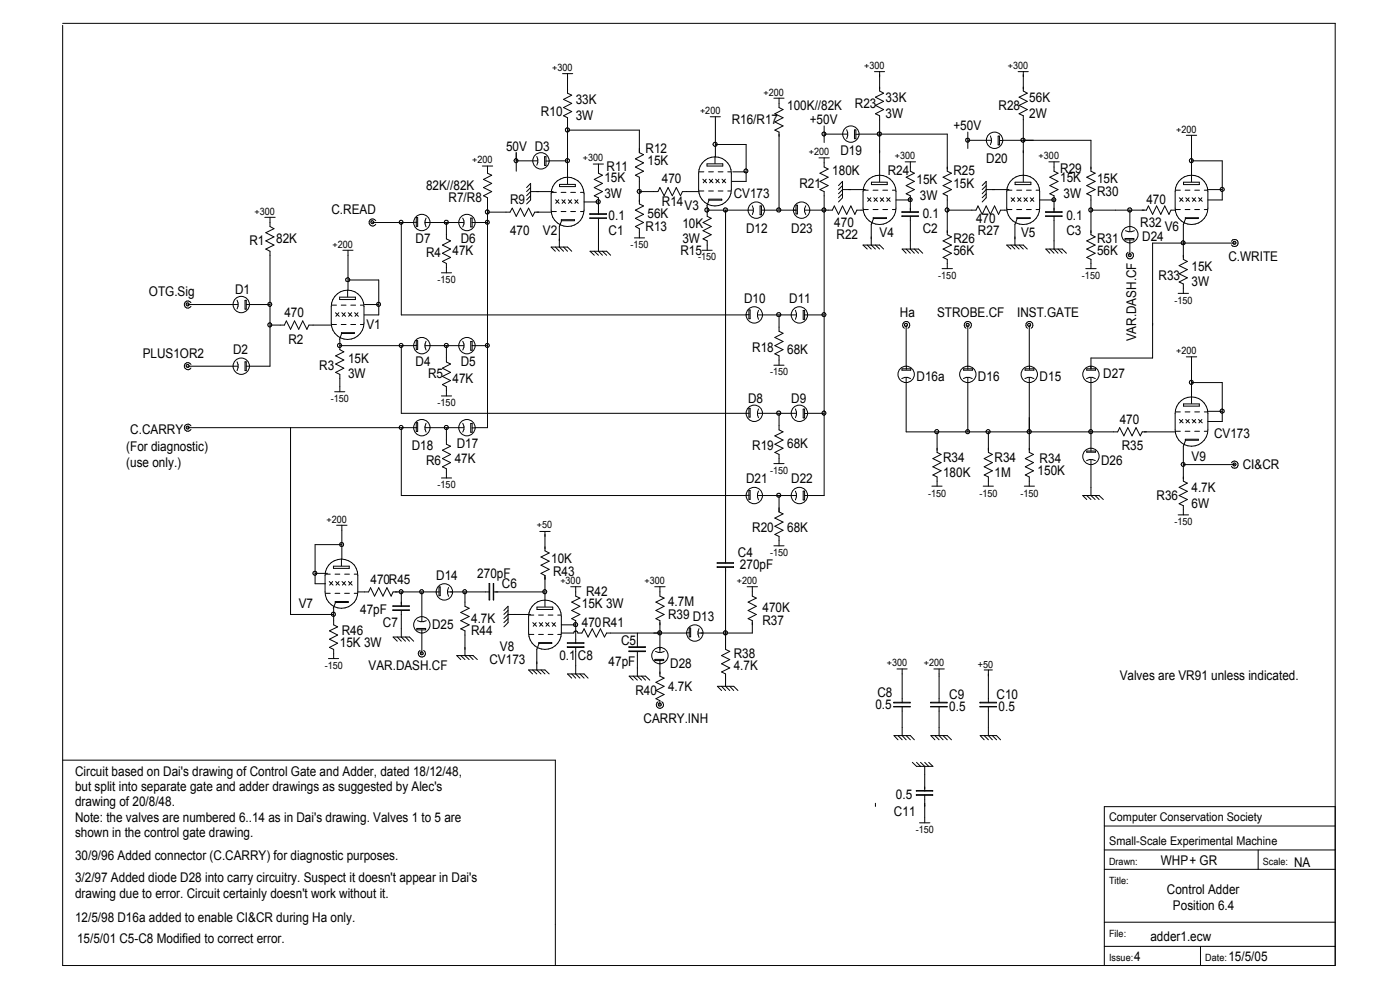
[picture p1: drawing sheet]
<svg xmlns="http://www.w3.org/2000/svg" width="297mm" height="210mm" viewBox="0 0 297 210" stroke-linecap="round" stroke-linejoin="round" font-family="sans-serif">
<g fill="none" stroke="#000" stroke-width=".21">
<path d="M13.3 5h270v199.8h-270v-199.4M119.3 15.6h2.2M120.4 15.6v4.2l.9 .4-1.8 .9 1.8 .8-1.8 .9 1.8 .9-1.8 .9 .9 .4v12.6M185.5 15.2h2.2M186.6 15.2v4.1l.9 .5-1.8 .8 1.8 .9-1.8 .9 1.8 .8-1.8 .9 .9 .5v14M216 15.2h2.1M217.1 15.2v4.1l.8 .5-1.7 .8 1.7 .9-1.7 .9 1.7 .8-1.7 .9 .9 .5v14M102.3 35.2h2.2M103.4 35.2v1.5l.9 .5-1.7 .9 1.7 .8-1.7 .9 1.7 .8-1.7 .9 .8 .5v48.7l-3.3 .1M109.5 34.1h4.6M109.5 32.4v3.9M111.7 39.8l.9-.9v3.5l-.9 .9"/>
<path d="M112.6 39.8l-.9 .8M113.9 33.2l.2 .6v.7l-.2 .6M115.5 33.2h.3v1.9h-.3zM115.8 34.2h.7M116.5 34.1h3.9M117.7 38.9a3.5 3.5 0 0 1 3.9-1.1 3.5 3.5 0 0 1 2.3 3.3v3.5a3.5 3.5 0 0 1-3.5 3.4 3.5 3.5 0 0 1-3.5-3.4l.1-4.3zM118.7 39.1h3.3v.5h-3.3zM120.4 37.7v1.3M120.4 27.6h15.2v4.8l.9 .4-1.7 .9 1.7 .8-1.7 .9 1.7 .9-1.7 .9 .8 .4v5.7l.9 .4-1.7 .9 1.7 .9-1.7 .8 1.7 .9-1.7 .8 .8 .5v2M125.9 34.8h2.1M127 34.8v1.9l.8 .5-1.7 .9 1.7 .8-1.7 .9 1.7 .8-1.7 .9 .9 .5v3.5M148.3 36.4h1"/>
<path d="M149 34.6a3.5 3.5 0 0 1 3.8-1.1 3.5 3.5 0 0 1 2.4 3.2v3.5a3.5 3.5 0 0 1-3.5 3.5 3.5 3.5 0 0 1-3.5-3.5l.1-4.2zM149.1 38l.8 .8M149.8 38l-.6 .8M150 34.8h3.3v.4h-3.3zM150.3 36.4h1M150.5 38l.8 .8M150.7 24.8h2.1M151.2 38l-.7 .8M151.7 33.3v1.4M151.8 24.8v8.5M151.8 30.6h6.5v7.9h-3.1M151.8 38l.8 .8"/>
<path d="M152.4 36.4h1M152.5 38l-.6 .8M153.2 38l.8 .8M153.9 38l-.7 .8M154.4 36.4h.7M155.4 36.4h2.8M164.2 20.8h2.1M165.3 20.8v2l.8 .4-1.7 .9 1.7 .9-1.7 .9 1.7 .8-1.7 .9 .9 .4v16.6M173.7 33.5h2.2M174.8 33.5v1.9l.9 .5-1.8 .8 1.8 .9-1.8 .9 1.8 .9-1.8 .8 .9 .4v64.5h-4.1M174.8 26.7v3.5M174.8 28.4h5"/>
<path d="M177.9 39.4l.8-.9v3.5l-.8 .8M178.7 39.4l-.8 .8M179.6 27.5l.2 .7-.2 1.2M181.3 27.6h.3v1.8h-.3zM181.6 28.5h.6M182.2 28.4h18.8v7.9l.8 .4-1.7 .9 1.7 .9-1.7 .9 1.7 .8-1.7 .9 .9 .4v8.3l.8 .4-1.7 .9 1.7 .9-1.7 .8 1.7 .9-1.7 .9 .9 .4v2M183.9 38.5a3.5 3.5 0 0 1 3.8-1.1 3.5 3.5 0 0 1 2.4 3.2v3.6a3.5 3.5 0 0 1-3.5 3.4 3.5 3.5 0 0 1-3.5-3.4l.1-4.3zM184.9 38.7h3.3v.5h-3.3zM192 34.3h2.2M193.1 34.3v2l.9 .4-1.8 .9 1.8 .9-1.8 .9 1.8 .8-1.8 .9 .9 .4v3.5M205.3 29.8h5M205.3 28v3.5"/>
<path d="M208.4 39.4l.8-.9v3.5l-.8 .8M209.2 39.4l-.8 .8M210.1 28.8l.2 .7v.6l-.2 .6M211.8 28.9h.2v1.8h-.2zM212 29.8h.7M212.7 29.8h18.7v6.5l.9 .4-1.8 .9 1.8 .9-1.8 .9 1.8 .8-1.8 .9 .9 .4v8.3l.9 .4-1.8 .9 1.8 .9-1.8 .8 1.8 .9-1.8 .9 .9 .4v2M214.3 38.5a3.5 3.5 0 0 1 3.9-1.1 3.5 3.5 0 0 1 2.4 3.2v3.6a3.5 3.5 0 0 1-3.5 3.4 3.5 3.5 0 0 1-3.5-3.4l.1-4.3zM215.3 38.7h3.4v.5h-3.4zM222.5 34.3h2.2M223.6 34.3v2l.9 .4-1.8 .9 1.8 .9-1.8 .9 1.8 .8-1.8 .9 .9 .4v3.5M250.6 37.9a3.5 3.5 0 0 1 3.7-.4 3.5 3.5 0 0 1 1.9 3.1v3.6a3.5 3.5 0 0 1-3.4 3.4 3.5 3.5 0 0 1-3.5-3.4v-3.6a3.5 3.5 0 0 1 1.3-2.7zM251.1 38.7h3.3v.5h-3.3z"/>
<path d="M251.7 28.7h2.2M252.8 34.1h6.5v8.3h-3.1M252.8 28.7v9.9M56.2 46.1h2.2M57.3 46.1v1.9l.8 .5-1.7 .9 1.7 .8-1.7 .9 1.7 .9-1.7 .8 .9 .5v24.4h-5.1M72.7 53.1h2.2M73.8 59.4h6.5v7.4h-3M73.8 53.1v8.5M79 47.2h8.8M79.7 46.8a.76 .76 0 0 0-1.1-.2 .76 .76 0 0 0 0 1.2 .76 .76 0 0 0 1.1-.2M85.1 47.2v19.6h73.2M87.7 47.2h.7"/>
<path d="M88.3 46.1h.3v1.9h-.3zM90.1 47.2h8.3M90.4 46.3l-.2 .6 .2 1.2M93.6 57.9h2.2M94.7 47.2v3.5l.9 .4-1.7 .9 1.7 .8-1.7 .9 1.7 .9-1.7 .9 .8 .4v2M98.2 46.3l.2 .6v.6l-.2 .6M99.9 46.3h.3v1.8h-.3zM100.1 47.2h3.3M103.4 45h4.8l.5-.8 .8 1.7 .9-1.7 .9 1.7 .8-1.7 .9 1.7 .5-.9h3.4M112.6 41.5l-.9 .9M117 40.8h1M117 44.9h1"/>
<path d="M117.3 40.6h-4.7l-.9 .9M117.8 53.3l-.9-.9h3.5l.9 .9M117.8 52.4l.9 .9M117.9 42.4l.7 .7M118.5 42.4l-.6 .7M119 40.8h1.1M119 44.9h1.1M119.1 46.6h2.8v.2h-2.8zM119.1 46.9l-.4 1.1v4.4l.8 .9M119.2 42.4l.8 .7M119.5 52.4l.9 .9M119.9 42.4l-.6 .7"/>
<path d="M120.6 42.4l.7 .7M121.1 40.8h1M121.1 44.9h1M121.2 42.4l-.6 .7M121.9 42.4l.8 .7M122.6 42.4l-.6 .7M123.1 40.8h.7M123.1 44.9h.7M123.9 42.8h3.1M125.1 46.2l3.6 .1zM125.1 45.3h3.6v.2h-3.6zM126.1 54.1l-.9-.8h3.5l.8 .8"/>
<path d="M126.1 53.3l.9 .8M127 46.3v7l.8 .8M127.8 53.3l.9 .8M134.6 50.5h2.1M135.6 40.6h4l.4-.8 .9 1.7 .8-1.7 .9 1.7 .9-1.7 .9 1.7 .4-.9h3.5M148.3 40.5h1M148.9 53.1h2.2M150 44.6h9.8M150 43.7v2.2l.9 .4-1.8 .9 1.8 .8-1.8 .9 1.8 .9-1.8 .9 .9 .4v2M150.3 40.5h1M150.4 42.2h2.7v.3h-2.7zM150.4 42.5l-.5 1.2"/>
<path d="M152.4 40.5h1M153.9 44.6v74.9M154.4 40.5h.7M159.6 43.6l.2 .6v.7l-.2 .6M161.2 43.7h.3v1.9h-.3zM161.5 44.6h7.5M168.9 43.5h.3v1.9h-.3zM170.7 44.6h5.9l.4-.9 .9 1.8 .8-1.8 .9 1.8 .9-1.8 .9 1.8 .4-.9h1.3M170.9 43.6l-.2 .6v.7l.2 .6M178.7 41.1l-.8 .9M183.2 40.3h1M183.2 44.4h1"/>
<path d="M183.6 40.2h-4.9l-.8 .9M184 52.8l-.9-.8h3.5l.9 .8M184 52l.8 .8M184 42l.8 .7M184.7 42l-.6 .7M185.2 40.3h1.1M185.2 44.4h1.1M185.3 46.2h2.7v.2h-2.7zM185.3 46.4l-.5 1.2v4.4l.9 .8M185.4 42l.7 .7M185.7 52l.9 .8M186.1 42l-.7 .7"/>
<path d="M186.7 42l.8 .7M187.3 40.3h1M187.3 44.4h1M187.5 42l-.7 .7M188.1 42l.7 .7M188.8 42l-.7 .7M189.3 40.3h.7M189.3 44.4h.7M190.1 42.4h3M191.3 45.8l3.5 .1zM191.3 44.9h3.5v.1h-3.5zM192.2 53.7l-.8-.9h3.5l.8 .9"/>
<path d="M192.2 52.8l.9 .9M193.1 45.9v6.9l.9 .9M194 52.8l.9 .9M199.9 57h2.2M201 44.6h6.1l.4-.9 .9 1.8 .8-1.8 .9 1.8 .9-1.8 .8 1.8 .5-.9h1.3M209.2 41.1l-.8 .9M213.7 40.3h1M213.7 44.4h1M214 40.2h-4.8l-.8 .9M214.5 52.8l-.9-.8h3.5l.8 .8M214.5 52l.8 .8M214.5 42l.8 .7"/>
<path d="M215.2 42l-.7 .7M215.7 40.3h1M215.7 44.4h1M215.7 46.2h2.8v.2h-2.8zM215.8 46.4l-.5 1.2v4.4l.9 .8M215.9 42l.7 .7M216.2 52l.9 .8M216.6 42l-.7 .7M217.2 42l.8 .7M217.8 40.3h1M217.8 44.4h1M217.9 42l-.6 .7"/>
<path d="M218.6 42l.7 .7M219.3 42l-.7 .7M219.8 40.3h.7M219.8 44.4h.7M220.6 42.4h3M221.8 45.8l3.5 .1zM221.8 44.9h3.5v.1h-3.5zM222.7 53.7l-.8-.9h3.4l.9 .9M222.7 52.8l.9 .9M223.6 45.9v6.9l.9 .9M224.5 52.8l.8 .9M230.3 57h2.2"/>
<path d="M231.4 44.6h11.8l.4-.9 .9 1.8 .9-1.8 .9 1.8 .8-1.8 .9 1.8 .4-.9h.9M238.7 50.6h1.8v.3h-1.8zM238.8 48.9l.6 .2 1.3-.2M239.3 53.5a.76 .76 0 0 0-.2 1.2 .76 .76 0 0 0 1.2 0 .76 .76 0 0 0-.2-1.2M239.7 44.6v4.5M239.7 50.9v3.2M249.4 40.3h1M249.4 44.4h1M250.2 42l.8 .7M250.9 42l-.6 .7M251.4 40.3h1M251.4 44.4h1"/>
<path d="M251.5 46.2h2.7v.2h-2.7zM251.5 46.4l-.5 1.2v7.4l.9 .5-1.8 .8 1.8 .9-1.8 .9 1.8 .8-1.8 .9 .9 .4v2M251.5 42l.8 .7M252.3 42l-.7 .7M252.9 42l.8 .7M253.4 40.3h1.1M253.4 44.4h1.1M253.6 42l-.6 .7M254.3 42l.8 .7M255 42l-.7 .7M255.5 40.3h.7M255.5 44.4h.7"/>
<path d="M256.2 40.2h3.1M261.2 51.2a.76 .76 0 0 1 1.2-.2 .76 .76 0 0 1 0 1.1 .76 .76 0 0 1-1.2-.2M261.9 51.6h-17.4v24.3h-13.1v2.5M39.8 64.6h10.7M39.8 77.7h10.7M40.5 64.2a.76 .76 0 0 0-1.1-.2 .76 .76 0 0 0 0 1.2 .76 .76 0 0 0 1.1-.2M40.5 77.3a.76 .76 0 0 0-1.1-.2 .76 .76 0 0 0 0 1.2 .76 .76 0 0 0 1.1-.2M50.3 76.8l.2 .5-.2 1.3M50.3 63.7l.2 .6v.6l-.2 .6M52 76.8h.2v1.8h-.2zM52 63.7h.2v1.9h-.2zM52.2 64.6h5.1"/>
<path d="M57.3 69h3l.4-.9 .9 1.7 .9-1.7 .9 1.7 .8-1.7 .9 1.7 .4-.8h4.8M70.4 64.7h1M70.4 68.8h1M71 62.9a3.5 3.5 0 0 1 3.9-1.2 3.5 3.5 0 0 1 2.3 3.3v3.5a3.5 3.5 0 0 1-3.5 3.5 3.5 3.5 0 0 1-3.4-3.5l.1-4.2zM71.2 66.3l.8 .8M71.9 66.3l-.7 .8M72.1 63h3.3v.5h-3.3zM72.1 72v2.2l.8 .4-1.7 .9 1.7 .9-1.7 .8 1.7 .9-1.7 .9 .9 .4v3.7M72.4 64.7h1M72.4 68.8h1M72.4 70.6h2.8v.1h-2.8zM72.5 70.8l-.5 1.2"/>
<path d="M72.5 66.3l.8 .8M73.2 66.3l-.6 .8M73.7 61.6v1.3M73.9 66.3l.8 .8M74.4 64.7h1M74.4 68.8h1M74.6 66.3l-.6 .8M75.2 66.3l.8 .8M75.9 66.3l-.6 .8M76.5 64.7h.6M76.5 68.8h.6M77.3 64.6h3"/>
<path d="M85.1 73.3v14.4h73.9M88.3 72.3h.3v1.8h-.3zM88.4 73.3h-16.3M90.1 73.3h8.3M90.4 72.4l-.2 .6 .2 1.3M94.7 73.3v3.5l.9 .4-1.7 .9 1.7 .9-1.7 .8 1.7 .9-1.7 .9 .8 .4v2M98.2 72.4l.2 .6v.6l-.2 .7M99.9 72.4h.3v1.9h-.3zM100.1 73.3h3.3M158.2 66.8h.8M158.9 65.7h.2v1.9h-.2zM160.7 66.8h8.3"/>
<path d="M160.9 65.8l-.2 .7 .2 1.2M164.2 77.5h2.1M165.3 66.8v3.5l.8 .4-1.7 .9 1.7 .8-1.7 .9 1.7 .9-1.7 .9 .9 .4v2M168.7 65.8l.3 .7-.3 1.2M170.4 65.9h.3v1.8h-.3zM170.7 66.8h4.1M191.3 78.2h1.9v.3h-1.9zM191.9 69.6a.78 .78 0 0 1-.3-1.1 .78 .78 0 0 1 1.2 0 .78 .78 0 0 1-.2 1.1M192.2 69l.1 9.4M204.4 78.2h1.9v.3h-1.9zM204.9 69.6a.78 .78 0 0 1-.2-1.1 .78 .78 0 0 1 1.2 0 .78 .78 0 0 1-.2 1.1M205.3 69v9.4"/>
<path d="M217.5 78.2h1.8v.3h-1.8zM218 69.6a.78 .78 0 0 1-.2-1.1 .78 .78 0 0 1 1.2 0 .78 .78 0 0 1-.3 1.1M218.4 69v8.7M218.4 77.6v.8M230.5 78.2h1.9v.3h-1.9zM249.9 62.2h2.2M251.7 75.7h2.2M252.8 75.7v9.9M39.8 90.7h48.6M40.5 90.3a.76 .76 0 0 0-1.1-.2 .76 .76 0 0 0 0 1.2 .76 .76 0 0 0 1.1-.2M61.6 90.7v39.6h9.2M71 83.1h2.2"/>
<path d="M85.1 90.7v14.4h73.2M88.3 89.7h.3v1.8h-.3zM90.1 90.7h8.3M90.4 89.8l-.2 .6v.7l.2 .6M93.6 84h2.2M94.7 90.7v3.5l.9 .5-1.7 .8 1.7 .9-1.7 .9 1.7 .8-1.7 .9 .8 .4v2M98.2 89.8l.2 .6v.7l-.2 .6M99.9 89.8h.3v1.9h-.3zM158.9 86.6h.2v1.9h-.2zM160.7 87.7h8.3M160.9 86.7l-.2 .7v.6l.2 .6M164.2 98.3h2.1"/>
<path d="M165.3 87.7v3.5l.8 .4-1.7 .9 1.7 .8-1.7 .9 1.7 .9-1.7 .9 .9 .4v1.9M168.7 86.7l.3 .7v.6l-.3 .6M170.4 86.8h.3v1.8h-.3zM170.7 87.7h.7M171.4 87.7h3.4M191.3 80.3l.6-.2h.7l.6 .2M192.2 80.1v11.5h44.9l.4-.9 .9 1.8 .9-1.8 .9 1.8 .8-1.8 .9 1.8 .4-.9h7M198.8 91.6v4.4l.8 .4-1.7 .9 1.7 .8-1.7 .9 1.7 .9-1.7 .9 .9 .4v1.9M204.4 80.3l.6-.2h.7l.5 .2M205.3 80.1v11.5M209.7 91.6v4.4l.8 .4-1.7 .9 1.7 .8-1.7 .9 1.7 .9-1.7 .9 .9 .4v1.9M217.4 80.3l.7-.2h.6l.6 .2"/>
<path d="M218.4 80.1v15.9l.8 .4-1.7 .9 1.7 .8-1.7 .9 1.7 .9-1.7 .9 .9 .4v1.9M230.5 80.3l.6-.2h.7l.6 .2M230.5 97.7l.6-.2h.7l.6 .2M230.5 95.7h1.9v.2h-1.9zM231.4 80.1v15.7M231.4 97.5v7.6l.9 .9M249.4 87.4h1M249.4 91.5h1M250.2 89l.8 .7M250.6 85a3.5 3.5 0 0 1 3.7-.5 3.5 3.5 0 0 1 1.9 3.2v3.5a3.5 3.5 0 0 1-3.4 3.5 3.5 3.5 0 0 1-3.5-3.5v-3.5a3.5 3.5 0 0 1 1.3-2.7zM250.9 89l-.6 .7M251 98.6h10.9"/>
<path d="M251.1 85.7h3.3v.4h-3.3zM251.4 87.4h1M251.4 91.5h1M251.5 93.2h2.7v.2h-2.7zM251.5 93.4l-.5 1.3v7.4l.9 .4-1.8 .9 1.8 .8-1.8 .9 1.8 .9-1.8 .8 .9 .5v1.9M251.5 89l.8 .7M252.3 89l-.7 .7M252.8 81.2h6.5v8.2h-3.1M252.9 89l.8 .7M253.4 87.4h1.1M253.4 91.5h1.1M253.6 89l-.6 .7"/>
<path d="M254.3 89l.8 .7M255 89l-.7 .7M255.5 87.4h.7M255.5 91.5h.7M256.2 87.2h3.1M261.2 98.2a.76 .76 0 0 1 1.2-.2 .76 .76 0 0 1 0 1.1 .76 .76 0 0 1-1.2-.2M69.7 119.9a3.5 3.5 0 0 1 3.9-1.1 3.5 3.5 0 0 1 2.3 3.3v3.5a3.5 3.5 0 0 1-3.5 3.4 3.5 3.5 0 0 1-3.4-3.4v-4.3zM71.4 111.4h2.2M72.4 118.7v1.3M72.5 111.4v7.2M72.5 115.5h-5.7v8.3h2.2M93.6 101.4h2.2"/>
<path d="M114.5 112.7h2.2M115.6 112.7v4.1l.9 .5-1.7 .9 1.7 .8-1.7 .9 1.7 .9-1.7 .8 .8 .5v6.6M152.1 119.4l3.5 .1zM158.2 105.1h.8M158.9 104.1h.2v1.8h-.2zM160.7 105.1h8.3M160.9 104.2l-.2 .6 .2 1.2M164.2 115.8h2.1M165.3 105.1v3.5l.8 .4-1.7 .9 1.7 .8-1.7 .9 1.7 .9-1.7 .9 .9 .4v2M168.7 104.2l.3 .6-.3 1.2M170.4 104.2h.3v1.8h-.3zM197.7 103.1h2.2"/>
<path d="M208.6 103.1h2.1M217.3 103.1h2.2M230.5 106l-.8-.9h3.5l.9 .9M230.5 105.1l.9 .9M232.3 105.1l.9 .9M249.9 109.2h2.2M66.8 121.6h2.7M69 121.8h1.1M69 125.9h1.1M69.7 139.7h2.1M69.8 123.4l.9 .7M70.6 123.4l-.7 .7"/>
<path d="M70.7 120.1h3.4v.5h-3.4zM70.8 129v3.5l.8 .5-1.7 .8 1.7 .9-1.7 .9 1.7 .8-1.7 .9 .9 .5v1.9M71.1 121.8h1M71.1 125.9h1M71.1 127.6h2.8v.2h-2.8zM71.2 127.8l-.5 1.2M71.2 123.4l.8 .7M71.9 123.4l-.6 .7M72.6 123.4l.8 .7M73.1 121.8h1M73.1 125.9h1M73.3 123.4l-.7 .7"/>
<path d="M73.9 123.4l.8 .7M74.6 123.4l-.6 .7M75.1 121.8h.8M75.1 125.9h.8M76 125.6h2.2l.4-.9 .9 1.7 .8-1.7 .9 1.7 .9-1.7 .9 1.7 .4-.8h9.8M83.4 129.4h3.4v.1h-3.4zM83.4 128.5l3.4 .1zM84.3 136l-.9-.9h3.5l.9 .9M84.3 135.1l.8 .9M85.1 125.6v3M85.1 129.5v5.6l.9 .9M86 135.1l.9 .9"/>
<path d="M88.4 133.3h1.9v.3h-1.9zM88.6 131.7l.6 .2h.6l.6-.2M89.1 138a.76 .76 0 0 0-.2 1.1 .76 .76 0 0 0 1.2 0 .76 .76 0 0 0-.2-1.1M89.5 125.6v6.3M89.5 133.6v5M93.1 124.5h.3v1.9h-.3zM95 125.6h8.8M95.2 124.6l-.2 .6v.7l.2 .6M97.7 139.9l-.8-.8h3.5l.9 .8M97.7 139.1l.9 .8M98.6 125.6v3l.9 .4-1.8 .9 1.8 .9-1.8 .9 1.8 .8-1.8 .9 .9 .4v5.3l.9 .8M99.5 139.1l.9 .8"/>
<path d="M103.8 123.8h.1v3.5h-.1zM104.6 123.8l.1 3.5zM104.7 125.6h10.9M106.9 129.5l.9-.9v3.5l-.9 .9M107.8 129.5l-.9 .8M107.8 131.2l-.9 .9M112.2 130.5h1M112.2 134.6h1M112.6 130.3h-4.8l-.9 .9M113 132.1l.8 .7M113.5 128.1a3.5 3.5 0 0 1 3.6-.5 3.5 3.5 0 0 1 2 3.2v3.5a3.5 3.5 0 0 1-3.5 3.5 3.5 3.5 0 0 1-3.5-3.5v-3.5a3.5 3.5 0 0 1 1.4-2.7zM113.7 132.1l-.6 .7"/>
<path d="M113.9 128.8h3.4v.5h-3.4zM114.3 130.5h1M114.3 134.6h1M114.3 136.3h2.8v.2h-2.8zM114.3 136.5l-.4 1.3v4.3l.9 .9M114.4 132.1l.8 .7M115.1 132.1l-.6 .7M115.6 122.5h.1M115.7 132.1l.8 .7M116.3 130.5h1M116.3 134.6h1M116.5 132.1l-.7 .7"/>
<path d="M117.1 132.1l.8 .7M117.8 132.1l-.6 .7M118.3 130.5h.7M118.3 134.6h.7M119.1 134.3h2.6l.3-.4h.3l.3 .4h.8l.5-.9 .9 1.7 .8-1.7 .9 1.7 .9-1.7 .8 1.7 .5-.8h17M119.1 132.5h3M120.4 136.4h3.5zM120.4 137.2h3.5v.1h-3.5zM121.1 124.5h2.1M122.1 124.5v1.9l.9 .5-1.7 .8 1.7 .9-1.7 .9 1.7 .8-1.7 .9 .8 .5v4.7M122.1 137.3v5.7l.9 .8M133.4 137.2h3.5v.1h-3.5z"/>
<path d="M133.4 138.1h3.5v.1h-3.5zM135.2 138.2v5.2l.9 .9M135.2 134.3v3M138.9 124.5h2.2M138.9 139.9h1.9v.2h-1.9zM139.1 138.2l.6 .2h.6l.6-.2M140 124.5v1.9l.9 .5-1.8 .8 1.8 .9-1.8 .9 1.8 .8-1.8 .9 .9 .5v6.7M145.6 134.2h.7M146.2 133.2h.3v1.9h-.3zM148.3 133.3l-.2 .6 .2 1.3M152.1 120.2h3.5v.2h-3.5zM153.9 120.4v17.4l.9 .4-1.7 .9 1.7 .8-1.7 .9 1.7 .9-1.7 .8 .8 .5v2.6l.9 .9"/>
<path d="M158.5 124.5h2.2M159.6 124.5v1.9l.8 .5-1.7 .8 1.7 .9-1.7 .9 1.7 .8-1.7 .9 .9 .5v2.6h-11.6M113 143l-.9-.9h3.5l.9 .9M113 142.1l.9 .9M114.8 142.1l.8 .9M121.3 143.8l-.9-.8h3.5l.9 .8M121.3 143l.8 .8M123 143l.9 .8M134.3 144.3l-.8-.9h3.4l.9 .9M134.3 143.4l.9 .9M136.1 143.4l.8 .9M139.6 148.8a.76 .76 0 0 0-.2 1.2 .76 .76 0 0 0 1.2 0 .76 .76 0 0 0-.2-1.2"/>
<path d="M140 140.1v3.3l.9 .4-1.8 .9 1.8 .9-1.8 .9 1.8 .8-1.8 .9 .9 .4v.9M153.1 146.5l-.9-.9h3.5l.8 .9M153.1 145.6l.8 .9M154.8 145.6l.9 .9M189.6 149h3.5v.1h-3.5zM189.6 149.9h3.5zM190.3 141.9h2.1M190.5 156l.9 .9M190.5 156.9l-.8-.9h3.4l.9 .9M191.4 141.9v7.2M191.4 149.9v6.1l.8 .9M192.2 156l.9 .9"/>
<path d="M197.4 149h3.5v.1h-3.5zM197.4 149.9h3.5zM198.1 141.9h2.2M198.3 156.9l-.8-.9h3.5l.8 .9M198.3 156l.9 .9M199.2 141.9v7.2M199.2 149.9v6.1l.9 .9M200.1 156l.9 .9M207.9 149h3.5v.1h-3.5zM207.9 149.9h3.5zM208.8 142.1h1.7M208.8 156.9l-.9-.9h3.5l.9 .9"/>
<path d="M208.8 156l.9 .9M209.7 142.1v7M209.7 149.9v6.1l.8 .9M210.5 156l.9 .9M13.3 161.2h104.5v43.6M185.7 170.9h.1M185.7 170.4v.5M193.5 161.7l.9 .9h3.5l-.9-.9M194.4 167.7h3.5v.1h-3.5zM194.4 168.6h3.5v.1h-3.5zM194.4 161.7l.9 .9M195.1 174.5h2.2"/>
<path d="M195.3 161.7l.9 .9v5.2M196.2 170.9h.1M196.2 168.7v5.8M196.2 161.7l.8 .9M234.3 175.2h49M283.3 171.1h-49v33.7M234.3 195.6h49M234.3 184.4h49M234.3 180.3h49M266.9 180.3v4.1M234.3 200.7h49M254.7 200.7v4.1"/>
<circle cx="109.5" cy="34.1" r=".44"/>
<circle cx="114.8" cy="34.1" r="1.74"/>
<circle cx="120.4" cy="27.6" r=".44"/>
<circle cx="120.4" cy="34.1" r=".44"/>
<circle cx="151.7" cy="30.6" r=".44"/>
<circle cx="158.2" cy="36.3" r=".42"/>
<circle cx="174.8" cy="28.4" r=".42"/>
<circle cx="180.5" cy="28.4" r="1.74"/>
<circle cx="186.6" cy="28.4" r=".43"/>
<circle cx="205.3" cy="29.7" r=".43"/>
<circle cx="211" cy="29.8" r="1.74"/>
<circle cx="217" cy="29.7" r=".43"/>
<circle cx="252.7" cy="34.1" r=".44"/>
<circle cx="73.8" cy="59.3" r=".44"/>
<circle cx="79" cy="47.1" r=".32"/>
<circle cx="85.1" cy="47.1" r=".42"/>
<circle cx="89.5" cy="47.2" r="1.74"/>
<circle cx="94.7" cy="47.1" r=".43"/>
<circle cx="99.1" cy="47.2" r="1.74"/>
<circle cx="103.4" cy="45" r=".44"/>
<circle cx="103.4" cy="47.1" r=".42"/>
<circle cx="126.9" cy="42.8" r=".44"/>
<circle cx="135.6" cy="40.6" r=".43"/>
<circle cx="150" cy="44.5" r=".45"/>
<circle cx="153.9" cy="44.5" r=".44"/>
<circle cx="160.4" cy="44.6" r="1.74"/>
<circle cx="165.2" cy="44.5" r=".45"/>
<circle cx="170.1" cy="44.6" r="1.74"/>
<circle cx="174.8" cy="44.5" r=".44"/>
<circle cx="193.1" cy="42.4" r=".42"/>
<circle cx="200.9" cy="44.5" r=".44"/>
<circle cx="223.6" cy="42.4" r=".42"/>
<circle cx="231.4" cy="44.5" r=".44"/>
<circle cx="239.7" cy="54.1" r=".33"/>
<circle cx="239.7" cy="44.5" r=".45"/>
<circle cx="239.7" cy="49.8" r="1.74"/>
<circle cx="251" cy="51.5" r=".42"/>
<circle cx="259.3" cy="40.2" r=".44"/>
<circle cx="261.9" cy="51.5" r=".32"/>
<circle cx="39.8" cy="77.6" r=".32"/>
<circle cx="39.8" cy="64.6" r=".33"/>
<circle cx="51.2" cy="77.7" r="1.74"/>
<circle cx="51.2" cy="64.6" r="1.74"/>
<circle cx="57.2" cy="68.9" r=".43"/>
<circle cx="57.2" cy="64.6" r=".43"/>
<circle cx="72" cy="73.3" r=".45"/>
<circle cx="80.3" cy="64.6" r=".44"/>
<circle cx="85.1" cy="73.3" r=".43"/>
<circle cx="89.5" cy="73.3" r="1.74"/>
<circle cx="94.7" cy="73.3" r=".44"/>
<circle cx="99.1" cy="73.3" r="1.74"/>
<circle cx="103.4" cy="73.3" r=".43"/>
<circle cx="160" cy="66.8" r="1.74"/>
<circle cx="165.2" cy="66.7" r=".44"/>
<circle cx="169.6" cy="66.8" r="1.74"/>
<circle cx="174.8" cy="66.7" r=".42"/>
<circle cx="192.2" cy="68.9" r=".33"/>
<circle cx="192.2" cy="79.4" r="1.74"/>
<circle cx="205.3" cy="68.9" r=".33"/>
<circle cx="205.3" cy="79.4" r="1.74"/>
<circle cx="218.3" cy="68.9" r=".33"/>
<circle cx="218.4" cy="79.4" r="1.74"/>
<circle cx="231.4" cy="79.4" r="1.74"/>
<circle cx="39.8" cy="90.7" r=".33"/>
<circle cx="85.1" cy="90.7" r=".44"/>
<circle cx="89.5" cy="90.7" r="1.74"/>
<circle cx="94.7" cy="90.7" r=".44"/>
<circle cx="99.1" cy="90.7" r="1.74"/>
<circle cx="160" cy="87.7" r="1.74"/>
<circle cx="165.2" cy="87.6" r=".44"/>
<circle cx="169.6" cy="87.7" r="1.74"/>
<circle cx="174.8" cy="87.6" r=".44"/>
<circle cx="198.7" cy="91.6" r=".45"/>
<circle cx="205.3" cy="91.6" r=".44"/>
<circle cx="209.6" cy="91.6" r=".44"/>
<circle cx="218.3" cy="91.6" r=".45"/>
<circle cx="231.4" cy="91.6" r=".43"/>
<circle cx="231.4" cy="96.8" r="1.74"/>
<circle cx="251" cy="98.5" r=".43"/>
<circle cx="252.7" cy="81.1" r=".43"/>
<circle cx="259.3" cy="87.2" r=".45"/>
<circle cx="261.9" cy="98.5" r=".33"/>
<circle cx="72.5" cy="115.5" r=".43"/>
<circle cx="160" cy="105.1" r="1.74"/>
<circle cx="165.2" cy="105" r=".44"/>
<circle cx="169.6" cy="105.1" r="1.74"/>
<circle cx="66.8" cy="121.6" r=".43"/>
<circle cx="70.7" cy="130.3" r=".44"/>
<circle cx="85.1" cy="125.5" r=".43"/>
<circle cx="89.4" cy="125.5" r=".44"/>
<circle cx="89.5" cy="138.6" r=".32"/>
<circle cx="89.5" cy="132.5" r="1.74"/>
<circle cx="94.3" cy="125.6" r="1.74"/>
<circle cx="98.6" cy="125.5" r=".44"/>
<circle cx="115.6" cy="125.5" r=".44"/>
<circle cx="122.1" cy="132.5" r=".44"/>
<circle cx="140" cy="134.3" r=".43"/>
<circle cx="140" cy="139.1" r="1.74"/>
<circle cx="147.4" cy="134.3" r="1.74"/>
<circle cx="153.9" cy="134.2" r=".44"/>
<circle cx="140" cy="149.5" r=".32"/>
</g>
<g font-size="2.8">
<text x="122.1" y="22.1">33K</text>
<text x="167" y="23.2">100K//82K</text>
<text x="181.4" y="22.8">R23</text>
<text x="187.9" y="21.7">33K</text>
<text x="211.8" y="23.2">R28</text>
<text x="218.4" y="21.7">56K</text>
<text x="114.8" y="24.6">R10</text>
<text x="122.1" y="25.4">3W</text>
<text x="155.2" y="26.3">R16/R17</text>
<text x="171.8" y="26.3">+50V</text>
<text x="187.9" y="25">3W</text>
<text x="202.3" y="27.6">+50V</text>
<text x="218.4" y="25">2W</text>
<text x="107.4" y="32">50V D3</text>
<text x="136.9" y="32.4">R12</text>
<text x="137.4" y="35">15K</text>
<text x="178.3" y="32.8">D19</text>
<text x="209.2" y="34.5">D20</text>
<text x="90.4" y="40.2">82K//82K</text>
<text x="128.2" y="38.7">15K</text>
<text x="128.2" y="42">3W</text>
<text x="128.7" y="36.3">R11</text>
<text x="140.4" y="38.9">470</text>
<text x="155.7" y="42">CV173</text>
<text x="169.6" y="39.8">R21</text>
<text x="176.6" y="37.2">180K</text>
<text x="188.3" y="37.2">R24</text>
<text x="194.4" y="39.1">15K</text>
<text x="202.3" y="37.2">R25</text>
<text x="202.3" y="39.8">15K</text>
<text x="224.9" y="36.7">R29</text>
<text x="224.9" y="38.7">15K</text>
<text x="225.6" y="42">3W</text>
<text x="232.7" y="41.5">R30</text>
<text x="232.7" y="38.9">15K</text>
<text x="70.3" y="45.5">C.READ</text>
<text x="95.2" y="42.8">R7/R8</text>
<text x="108.2" y="43.3">R9</text>
<text x="129.1" y="46.7">0.1</text>
<text x="137.4" y="46.3">56K</text>
<text x="140.4" y="43.7">R14</text>
<text x="145.2" y="44.6">V3</text>
<text x="195.1" y="42.4">3W</text>
<text x="195.7" y="46.3">0.1</text>
<text x="207.1" y="47.2">470</text>
<text x="226.2" y="46.7">0.1</text>
<text x="243.2" y="43.3">470</text>
<text x="52.9" y="52">R1</text>
<text x="58.6" y="51.6">82K</text>
<text x="88.2" y="51.6">D7</text>
<text x="97.7" y="51.6">D6</text>
<text x="108.2" y="49.8">470</text>
<text x="115.2" y="49.8">V2</text>
<text x="129.1" y="49.8">C1</text>
<text x="136.9" y="48.9">R13</text>
<text x="144.8" y="48.3">10K</text>
<text x="144.8" y="51.6">3W</text>
<text x="158.3" y="49.4">D12</text>
<text x="167.9" y="49.4">D23</text>
<text x="177" y="48">470</text>
<text x="177.5" y="50.7">R22</text>
<text x="186.6" y="50.2">V4</text>
<text x="195.7" y="49.4">C2</text>
<text x="202.3" y="51.6">R26</text>
<text x="207.5" y="49.8">R27</text>
<text x="216.6" y="50.2">V5</text>
<text x="226.2" y="49.8">C3</text>
<text x="232.7" y="51.6">R31</text>
<text x="241.9" y="48">R32</text>
<text x="242.3" y="51.1">D24</text>
<text x="247.1" y="48.9">V6</text>
<text x="90.4" y="54.6">R4</text>
<text x="96" y="54.1">47K</text>
<text x="144.4" y="54.1">R15</text>
<text x="202.3" y="54.1">56K</text>
<text x="232.7" y="54.1">56K</text>
<text x="245.8" y="59.4">R33</text>
<text x="252.8" y="57.4">15K</text>
<text x="260.6" y="55.5">C.WRITE</text>
<text x="31.6" y="62.9">OTG.Sig</text>
<text x="49.9" y="62.4">D1</text>
<text x="157.9" y="64.2">D10</text>
<text x="167.4" y="64.2">D11</text>
<text x="252.8" y="60.7">3W</text>
<text x="60.3" y="67.2">470</text>
<text x="77.7" y="69.8">V1</text>
<text x="190.9" y="67.2">Ha</text>
<text x="198.8" y="67.2">STROBE.CF</text>
<text x="215.8" y="67.2">INST.GATE</text>
<text x="30.3" y="75.9">PLUS1OR2</text>
<text x="49.4" y="75.1">D2</text>
<text x="61.2" y="72.9">R2</text>
<text x="73.8" y="77">15K</text>
<text x="88.2" y="77.7">D4</text>
<text x="97.7" y="77.7">D5</text>
<text x="159.6" y="74.6">R18</text>
<text x="167" y="75.1">68K</text>
<text x="241" y="72.4" transform="rotate(-90 241 72.4)">VAR.DASH.CF</text>
<text x="67.7" y="78.5">R3</text>
<text x="73.8" y="80.3">3W</text>
<text x="90.8" y="80.3">R5</text>
<text x="96" y="81.2">47K</text>
<text x="194.4" y="80.7">D16a</text>
<text x="207.5" y="80.7">D16</text>
<text x="220.6" y="80.7">D15</text>
<text x="234.1" y="80.3">D27</text>
<text x="158.7" y="85.5">D8</text>
<text x="167.9" y="85.5">D9</text>
<text x="237.5" y="89.9">470</text>
<text x="26.8" y="95.8">(For diagnostic)</text>
<text x="27.6" y="92">C.CARRY</text>
<text x="87.3" y="95.5">D18</text>
<text x="96.9" y="95.1">D17</text>
<text x="159.6" y="95.5">R19</text>
<text x="167" y="95.1">68K</text>
<text x="238" y="95.5">R35</text>
<text x="257.6" y="92.9">CV173</text>
<text x="26.8" y="99">(use only.)</text>
<text x="90.4" y="98.6">R6</text>
<text x="96.5" y="98.1">47K</text>
<text x="200.1" y="97.9">R34</text>
<text x="200.1" y="101.2">180K</text>
<text x="211" y="97.9">R34</text>
<text x="211" y="101.2">1M</text>
<text x="220.1" y="100.8">150K</text>
<text x="220.6" y="98.1">R34</text>
<text x="233.6" y="98.6">D26</text>
<text x="252.8" y="97.7">V9</text>
<text x="263.7" y="99.4">CI&amp;CR</text>
<text x="158.3" y="102.5">D21</text>
<text x="167.9" y="102.5">D22</text>
<text x="245.4" y="106">R36</text>
<text x="252.8" y="104.4">4.7K</text>
<text x="252.8" y="107.7">6W</text>
<text x="159.6" y="112.9">R20</text>
<text x="167" y="112.9">68K</text>
<text x="116.9" y="119.5">10K</text>
<text x="156.5" y="118.2">C4</text>
<text x="78.6" y="123.8">470R45</text>
<text x="92.5" y="122.9">D14</text>
<text x="101.3" y="122.5">270pF</text>
<text x="106.5" y="124.7">C6</text>
<text x="117.3" y="122.1">R43</text>
<text x="157" y="120.8">270pF</text>
<text x="63.4" y="129">V7</text>
<text x="76.4" y="130.3">47pF</text>
<text x="123.4" y="129">15K 3W</text>
<text x="124.3" y="126.4">R42</text>
<text x="141.7" y="128.6">4.7M</text>
<text x="141.7" y="131.2">R39 D13</text>
<text x="161.8" y="129.9">470K</text>
<text x="72.1" y="137.3">15K 3W</text>
<text x="72.5" y="134.7">R46</text>
<text x="81.2" y="133">C7</text>
<text x="91.7" y="133.4">D25</text>
<text x="99.9" y="134.7">R44</text>
<text x="99.9" y="132.1">4.7K</text>
<text x="123.4" y="133">470R41</text>
<text x="131.7" y="136.9">C5</text>
<text x="161.8" y="132.5">R37</text>
<text x="78.2" y="142.1">VAR.DASH.CF</text>
<text x="103.8" y="140.8">CV173</text>
<text x="106" y="138.2">V8</text>
<text x="118.7" y="139.9">0.1</text>
<text x="122.6" y="139.9">C8</text>
<text x="129.1" y="141.2">47pF</text>
<text x="142.2" y="141.7">D28</text>
<text x="155.7" y="142.1">4.7K</text>
<text x="155.7" y="139.5">R38</text>
<text x="134.8" y="147.3">R40</text>
<text x="141.7" y="146.5">4.7K</text>
<text x="186.1" y="147.8">C8</text>
<text x="201.4" y="148.2">C9</text>
<text x="211.4" y="148.2">C10</text>
<text x="237.5" y="144.3">Valves are VR91 unless indicated.</text>
<text x="136.5" y="153.4">CARRY.INH</text>
<text x="185.7" y="150.4">0.5</text>
<text x="201.4" y="150.8">0.5</text>
<text x="211.8" y="150.8">0.5</text>
<text x="15.9" y="164.5">Circuit based on Dai's drawing of Control Gate and Adder, dated 18/12/48,</text>
<text x="15.9" y="167.8">but split into separate gate and adder drawings as suggested by Alec's</text>
<text x="15.9" y="171.1">drawing of 20/8/48.</text>
<text x="189.7" y="173">C11</text>
<text x="190.1" y="169.5">0.5</text>
<text x="15.9" y="174.3">Note: the valves are numbered 6..14 as in Dai's drawing. Valves 1 to 5 are</text>
<text x="15.9" y="177.6">shown in the control gate drawing.</text>
<text x="15.9" y="182.4">30/9/96 Added connector (C.CARRY) for diagnostic purposes.</text>
<text x="246.3" y="183.5">WHP+ GR</text>
<text x="274.5" y="183.9">NA</text>
<text x="15.9" y="187.2">3/2/97 Added diode D28 into carry circuitry. Suspect it doesn't appear in Dai's</text>
<text x="15.9" y="190.5">drawing due to error. Circuit certainly doesn't work without it.</text>
<text x="247.6" y="189.6">Control Adder</text>
<text x="15.9" y="195.7">12/5/98 D16a added to enable CI&amp;CR during Ha only.</text>
<text x="248.8" y="193">Position 6.4</text>
<text x="16.3" y="200">15/5/01 C5-C8 Modified to correct error.</text>
<text x="240.6" y="203.9">4</text>
<text x="244.1" y="199.6">adder1.ecw</text>
<text x="260.6" y="203.9">15/5/05</text>
</g>
<g font-size="2.5">
<text x="235.3" y="174.2">Computer Conservation Society</text>
<text x="235.3" y="179.3">Small-Scale Experimental Machine</text>
</g>
<g font-size="2.1">
<text x="117.1" y="15.1">+300</text>
<text x="183.3" y="14.6">+300</text>
<text x="213.8" y="14.6">+300</text>
<text x="162" y="20.3">+200</text>
<text x="148.5" y="24.2">+200</text>
<text x="249.5" y="28.2">+200</text>
<text x="100.2" y="34.7">+200</text>
<text x="123.7" y="34.2">+300</text>
<text x="171.6" y="32.9">+200</text>
<text x="189.9" y="33.8">+300</text>
<text x="220.3" y="33.8">+300</text>
<text x="54" y="45.6">+300</text>
<text x="70.6" y="52.5">+200</text>
<text x="133.7" y="52.6">-150</text>
<text x="148.1" y="55.2">-150</text>
<text x="199.1" y="59.1">-150</text>
<text x="229.5" y="59.1">-150</text>
<text x="92.8" y="60">-150</text>
<text x="249.1" y="64.4">-150</text>
<text x="249.5" y="75.2">+200</text>
<text x="163.4" y="79.6">-150</text>
<text x="70.2" y="85.3">-150</text>
<text x="92.8" y="86.1">-150</text>
<text x="163.4" y="100.5">-150</text>
<text x="92.8" y="103.5">-150</text>
<text x="196.9" y="105.3">-150</text>
<text x="207.8" y="105.3">-150</text>
<text x="216.5" y="105.3">-150</text>
<text x="69.3" y="110.9">+200</text>
<text x="113.9" y="112.1">+50</text>
<text x="249.1" y="111.4">-150</text>
<text x="163.4" y="117.9">-150</text>
<text x="118.9" y="123.9">+300</text>
<text x="136.7" y="123.9">+300</text>
<text x="156.3" y="123.9">+200</text>
<text x="68.9" y="141.9">-150</text>
<text x="188.1" y="141.4">+300</text>
<text x="196" y="141.4">+200</text>
<text x="207.5" y="141.7">+50</text>
<text x="194.3" y="176.7">-150</text>
<text x="235.3" y="183.4">Drawn:</text>
<text x="267.9" y="183.4">Scale:</text>
<text x="235.3" y="187.5">Title:</text>
<text x="235.3" y="198.7">File:</text>
<text x="235.3" y="203.8">Issue:</text>
<text x="255.7" y="203.8">Date:</text>
</g>
</svg>
